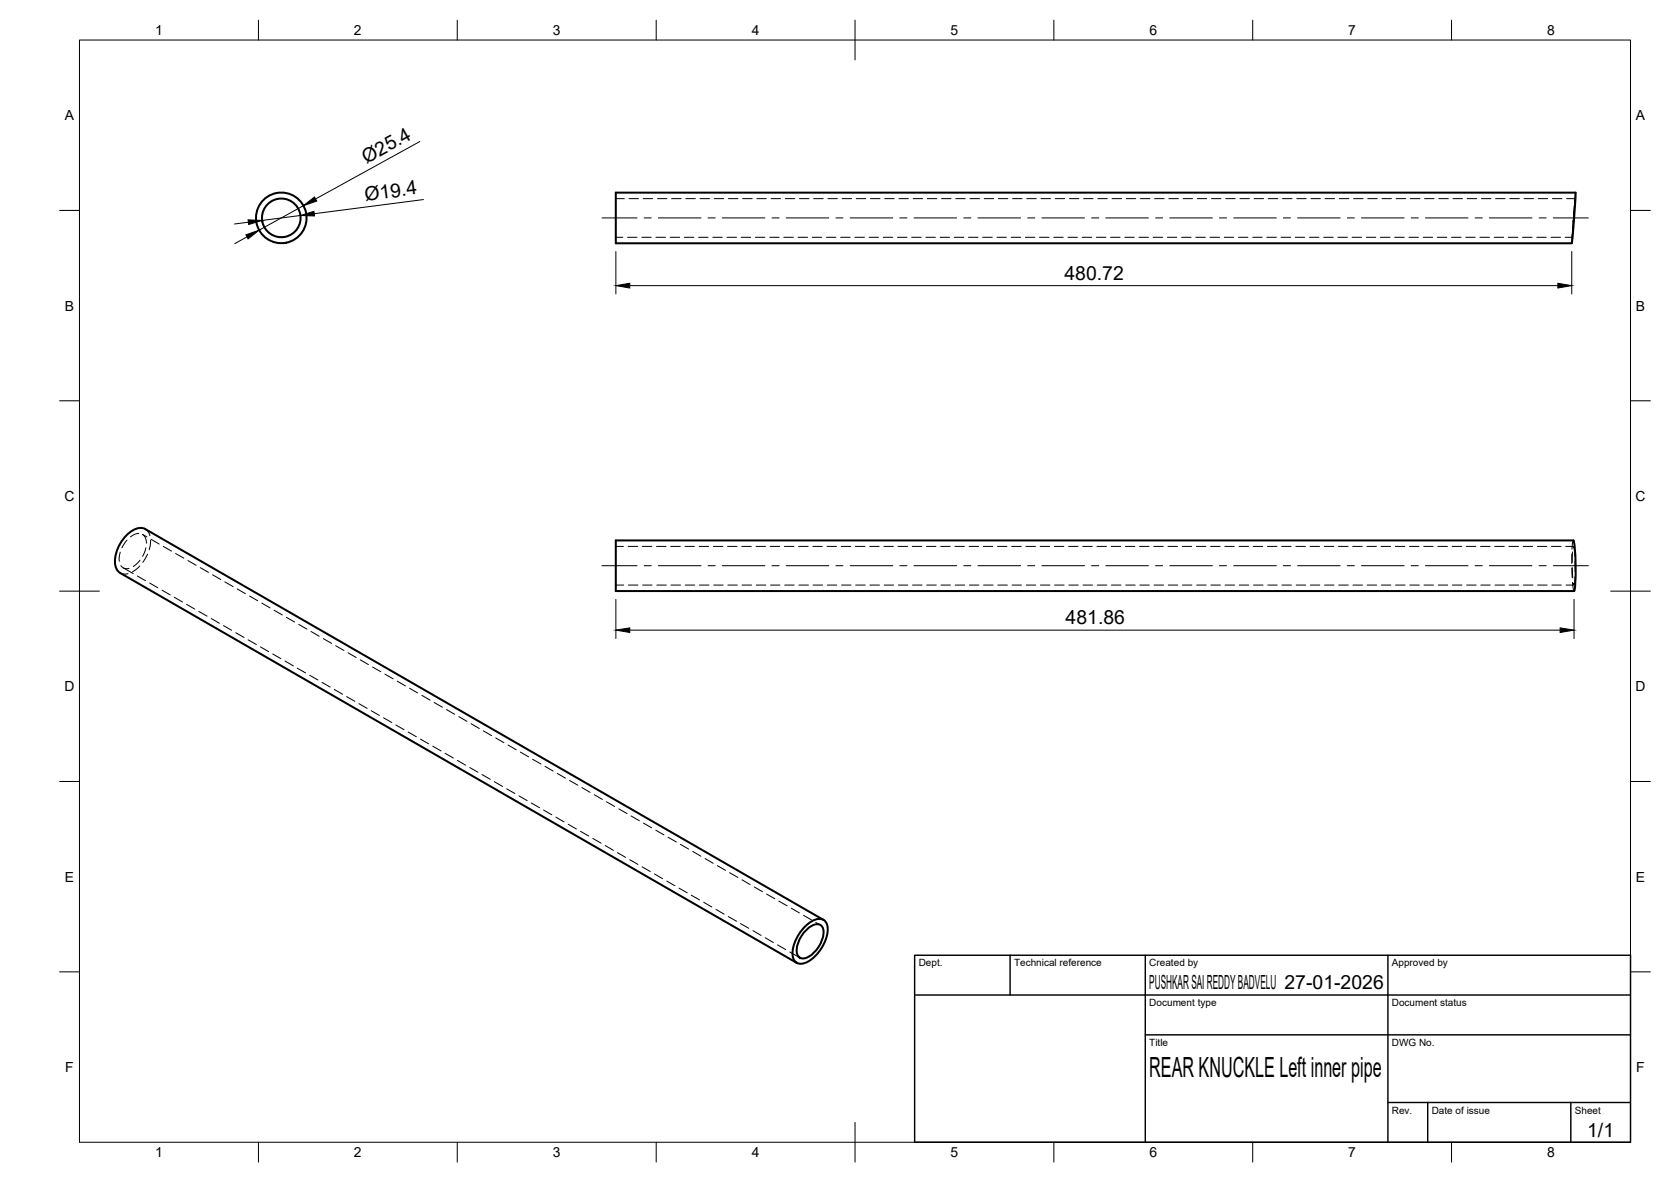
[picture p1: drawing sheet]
<svg xmlns="http://www.w3.org/2000/svg" width="420mm" height="297mm" viewBox="0 0 420 297" stroke-linecap="round" stroke-linejoin="round" font-family="sans-serif">
<!-- layer: Visible -->
<g fill="none" stroke="#000" stroke-width=".51">
<path d="M395.2 61.1l1-12.7h-241.4v12.7h240.4M154.8 135.8h240.8a42.7 42.7 0 0 1 .2 12.7h-241zM30.2 144l170.1 98M30.2 144a3.9 3.9 0 0 1-1.2-4.3 9.4 9.4 0 0 1 5.5-6.9l1.4-.1 .7 .3 170.5 98.2M202.3 233a5.1 5.1 0 0 1 4.3-2 2.76 2.76 0 0 1 1.5 3.5 10.2 10.2 0 0 1-6 7.6 2.19 2.19 0 0 1-2.8-2.6 10.3 10.3 0 0 1 3-6.5zM202.7 233.7a3.2 3.2 0 0 1 3.6-1.2 3.2 3.2 0 0 1 .4 3.7 7 7 0 0 1-4.6 4.7 1.79 1.79 0 0 1-1.8-2.4 8.3 8.3 0 0 1 2.4-4.8z"/>
<circle cx="70.7" cy="54.8" r="6.4"/>
<circle cx="70.7" cy="54.8" r="4.9"/>
</g>
<!-- layer: Hidden -->
<g fill="none" stroke="#000" stroke-width=".25">
<path d="M154.8 49.9h2.2M154.8 59.6h1.8M157.8 59.6h2.4M158.2 49.9h2.3M161.4 59.6h2.3M161.7 49.9h2.4M164.9 59.6h2.4M165.3 49.9h2.4M168.5 59.6h2.4M168.9 49.9h2.4M172.1 59.6h2.4M172.4 49.9h2.4"/>
<path d="M175.7 59.6h2.3M176 49.9h2.4M179.2 59.6h2.4M179.6 49.9h2.4M182.8 59.6h2.4M183.2 49.9h2.3M186.4 59.6h2.4M186.7 49.9h2.4M189.9 59.6h2.4M190.3 49.9h2.4M193.5 59.6h2.4M193.9 49.9h2.4"/>
<path d="M197.1 59.6h2.4M197.4 49.9h2.4M200.7 59.6h2.4M201 49.9h2.4M204.2 59.6h2.4M204.6 49.9h2.4M207.8 59.6h2.4M208.2 49.9h2.3M211.4 59.6h2.4M211.8 49.9h2.3M214.9 59.6h2.4M215.3 49.9h2.4"/>
<path d="M218.5 59.6h2.4M218.9 49.9h2.4M222.1 59.6h2.4M222.5 49.9h2.3M225.7 59.6h2.3M226 49.9h2.4M229.2 59.6h2.4M229.6 49.9h2.4M232.8 59.6h2.4M233.2 49.9h2.4M236.4 59.6h2.4M236.7 49.9h2.4"/>
<path d="M239.9 59.6h2.4M240.3 49.9h2.4M243.5 59.6h2.4M243.9 49.9h2.4M247.1 59.6h2.4M247.5 49.9h2.4M250.7 59.6h2.3M251 49.9h2.4M254.3 59.6h2.3M254.6 49.9h2.4M257.8 59.6h2.4M258.2 49.9h2.4"/>
<path d="M261.4 59.6h2.4M261.7 49.9h2.4M265 59.6h2.3M265.3 49.9h2.4M268.5 59.6h2.4M268.9 49.9h2.4M272.1 59.6h2.4M272.5 49.9h2.3M275.7 59.6h2.4M276 49.9h2.4M279.3 59.6h2.3M279.6 49.9h2.4"/>
<path d="M282.8 59.6h2.4M283.2 49.9h2.4M286.4 59.6h2.4M286.8 49.9h2.3M290 59.6h2.4M290.3 49.9h2.4M293.5 59.6h2.4M293.9 49.9h2.4M297.1 59.6h2.4M297.5 49.9h2.3M300.7 59.6h2.4M301.1 49.9h2.3"/>
<path d="M304.2 59.6h2.4M304.6 49.9h2.4M307.8 59.6h2.4M308.2 49.9h2.4M311.4 59.6h2.4M311.8 49.9h2.3M315 59.6h2.4M315.3 49.9h2.4M318.5 59.6h2.4M318.9 49.9h2.4M322.1 59.6h2.4M322.5 49.9h2.4"/>
<path d="M325.7 59.6h2.4M326.1 49.9h2.3M329.3 59.6h2.3M329.6 49.9h2.4M332.8 59.6h2.4M333.2 49.9h2.4M336.4 59.6h2.4M336.8 49.9h2.4M340 59.6h2.3M340.3 49.9h2.4M343.6 59.6h2.3M343.9 49.9h2.4"/>
<path d="M347.1 59.6h2.4M347.5 49.9h2.4M350.7 59.6h2.4M351 49.9h2.4M354.3 59.6h2.3M354.6 49.9h2.4M357.8 59.6h2.4M358.2 49.9h2.4M361.4 59.6h2.4M361.8 49.9h2.4M365 59.6h2.4M365.3 49.9h2.4"/>
<path d="M368.6 59.6h2.3M368.9 49.9h2.4M372.1 59.6h2.4M372.5 49.9h2.4M375.7 59.6h2.4M376.1 49.9h2.3M379.3 59.6h2.4M379.6 49.9h2.4M382.8 59.6h2.4M383.2 49.9h2.4M386.4 59.6h2.4M386.8 49.9h2.3"/>
<path d="M390 59.6h2.4M390.4 49.9h2.3M393.6 59.6h1.7M393.9 49.9h2.1M395.3 58.9l-.1 2.2M395.5 57.1l-.2 2.5M395.5 55.8h.1M395.6 55.4l-.2 2.3M395.7 55.7l-.2 2.6M395.8 53.2l-.3 2.6M395.8 51.8l-.2 2.4M396 51.8l-.2 2.6"/>
<path d="M396 50.6v-.7l-.1 2M396.2 48.4l-.3 2.2M30.2 138.8l-.2 2.2M31.9 135.7l-1.3 2M34.9 134.1l-1.1 .2-1 .6M35.8 134.3l1.1 .6M36 134.4l.6 .7 .2 1.4M36.6 133l.6 .5 .5 1.1M36.7 137.7l-.8 2.1M37.1 139.3l-1.2 2M37.9 135.8l-.4 2.3M38 135.5l2 1.2"/>
<path d="M41.1 137.3l2 1.2M44.2 139.1l2 1.2M154.8 137.3h2M157.9 137.3h2.4M161.5 137.3h2.4M165.1 137.3h2.4M168.7 137.3h2.3M172.2 137.3h2.4M175.8 137.3h2.4M179.4 137.3h2.4M182.9 137.3h2.4M186.5 137.3h2.4"/>
<path d="M190.1 137.3h2.4M193.7 137.3h2.3M197.2 137.3h2.4M200.8 137.3h2.4M204.4 137.3h2.4M208 137.3h2.3M211.5 137.3h2.4M215.1 137.3h2.4M218.7 137.3h2.3M222.2 137.3h2.4M225.8 137.3h2.4M229.4 137.3h2.4"/>
<path d="M233 137.3h2.3M236.5 137.3h2.4M240.1 137.3h2.4M243.7 137.3h2.4M247.2 137.3h2.4M250.8 137.3h2.4M254.4 137.3h2.4M258 137.3h2.3M261.5 137.3h2.4M265.1 137.3h2.4M268.7 137.3h2.4M272.2 137.3h2.4"/>
<path d="M275.8 137.3h2.4M279.4 137.3h2.4M283 137.3h2.3M286.5 137.3h2.4M290.1 137.3h2.4M293.7 137.3h2.4M297.3 137.3h2.3M300.8 137.3h2.4M304.4 137.3h2.4M308 137.3h2.3M311.6 137.3h2.3M315.1 137.3h2.4"/>
<path d="M318.7 137.3h2.4M322.3 137.3h2.3M325.8 137.3h2.4M329.4 137.3h2.4M333 137.3h2.4M336.5 137.3h2.4M340.1 137.3h2.4M343.7 137.3h2.4M347.3 137.3h2.4M350.8 137.3h2.4M354.4 137.3h2.4M358 137.3h2.4"/>
<path d="M361.5 137.3h2.4M365.1 137.3h2.4M368.7 137.3h2.4M372.3 137.3h2.3M375.8 137.3h2.4M379.4 137.3h2.4M383 137.3h2.4M386.6 137.3h2.3M390.1 137.3h2.4M393.7 137.3h1.9M395.2 139.2v2.4M395.4 138.7l-.1 2.6"/>
<path d="M395.5 137.4l.1-.1 .2 .5 .2 1.9M395.5 137.4h.1M395.6 135.8l-.3 2.2M30.2 144l.8 .3 1.2-.1M30.4 142.1l.9 .7h1.1M31 142.7l2.5 1.5M34.5 144.7l2.1 1.2M35.2 142.2l-1.9 1.5M35.2 140.8l-1.7 1.6M37.6 146.5l2.1 1.2M40.7 148.3l2.1 1.2M43.8 150.1l2.1 1.2"/>
<path d="M46.9 151.9l2.1 1.2M47.3 140.9l2 1.2M50 153.7l2.1 1.1M50.4 142.6l2 1.2M53.1 155.4l2.1 1.2M53.4 144.4l2.1 1.2M56.2 157.2l2.1 1.2M56.5 146.2l2.1 1.2M59.3 159l2.1 1.2M59.6 148l2.1 1.2M62.7 149.8l2.1 1.2M65.8 151.6l2.1 1.2"/>
<path d="M68.9 153.4l2.1 1.1M72 155.1l2.1 1.2M75.1 156.9l2.1 1.2M78.2 158.7l2.1 1.2M154.8 147h2M158 147h2.4M161.6 147h2.4M165.2 147h2.3M168.7 147h2.4M172.3 147h2.4M175.9 147h2.3M179.5 147h2.3"/>
<path d="M183 147h2.4M186.6 147h2.4M190.2 147h2.4M193.7 147h2.4M197.3 147h2.4M200.9 147h2.4M204.4 147h2.4M208 147h2.4M211.6 147h2.4M215.2 147h2.4M218.7 147h2.4M222.3 147h2.4"/>
<path d="M225.9 147h2.4M229.4 147h2.4M233 147h2.4M236.6 147h2.4M240.2 147h2.3M243.7 147h2.4M247.3 147h2.4M250.9 147h2.4M254.5 147h2.3M258 147h2.4M261.6 147h2.4M265.2 147h2.4"/>
<path d="M268.8 147h2.3M272.3 147h2.4M275.9 147h2.4M279.5 147h2.4M283 147h2.4M286.6 147h2.4M290.2 147h2.4M293.8 147h2.3M297.3 147h2.4M300.9 147h2.4M304.5 147h2.4M308 147h2.4"/>
<path d="M311.6 147h2.4M315.2 147h2.4M318.8 147h2.3M322.3 147h2.4M325.9 147h2.4M329.5 147h2.4M333.1 147h2.3M336.6 147h2.4M340.2 147h2.4M343.8 147h2.3M347.3 147h2.4M350.9 147h2.4"/>
<path d="M354.5 147h2.4M358.1 147h2.3M361.6 147h2.4M365.2 147h2.4M368.8 147h2.4M372.3 147h2.4M375.9 147h2.4M379.5 147h2.4M383.1 147h2.3M386.6 147h2.4M390.2 147h2.4M393.8 147h2"/>
<path d="M395.2 142.8l.1 2.3M395.3 142.6l.2 2.6M395.4 146.4l.4 2.1M396 141.1v2.6M396 145l-.2 2-.2-.5M62.4 160.8l2.1 1.2M65.5 162.6l2 1.2M68.6 164.3l2 1.2M71.7 166.1l2 1.2M74.8 167.9l2 1.2M77.9 169.7l2 1.2M81 171.5l2 1.2"/>
<path d="M81.3 160.5l2.1 1.2M84.1 173.3l2 1.2M84.4 162.3l2.1 1.2M87.1 175.1l2.1 1.1M87.5 164l2.1 1.2M90.3 176.8l2 1.2M90.6 165.8l2 1.2M93.3 178.6l2.1 1.2M93.7 167.6l2.1 1.2M96.8 169.4l2 1.2M99.9 171.2l2 1.2M103 173l2 1.1"/>
<path d="M106.1 174.7l2 1.2M109.2 176.5l2 1.2M112.3 178.3l2 1.2M96.4 180.4l2.1 1.2M99.5 182.2l2.1 1.2M102.6 184l2.1 1.2M105.7 185.7l2.1 1.2M108.8 187.5l2.1 1.2M111.9 189.3l2.1 1.2M115 191.1l2.1 1.2M115.4 180.1l2 1.2M118.1 192.9l2.1 1.2"/>
<path d="M118.4 181.9l2.1 1.2M121.2 194.7l2.1 1.1M121.5 183.7l2.1 1.2M124.3 196.4l2.1 1.2M124.7 185.4l2 1.2M127.4 198.2l2.1 1.2M127.7 187.2l2.1 1.2M130.8 189l2.1 1.2M133.9 190.8l2.1 1.2M137 192.6l2.1 1.2M140.1 194.4l2.1 1.1M143.2 196.1l2.1 1.2"/>
<path d="M146.3 197.9l2.1 1.2M149.4 199.7l2.1 1.2M130.5 200l2 1.2M133.6 201.8l2.1 1.2M136.7 203.6l2 1.2M139.8 205.4l2 1.2M142.9 207.1l2 1.2M146 208.9l2 1.2M149.1 210.7l2 1.2M152.2 212.5l2 1.2M152.5 201.5l2.1 1.2M155.3 214.3l2 1.2"/>
<path d="M155.6 203.3l2.1 1.2M158.3 216.1l2.1 1.1M158.7 205l2.1 1.3M161.4 217.8l2.1 1.2M161.8 206.8l2.1 1.2M164.5 219.6l2.1 1.2M164.9 208.6l2 1.2M168 210.4l2.1 1.2M171.1 212.2l2 1.2M174.2 214l2 1.2M177.3 215.8l2 1.1M180.4 217.5l2 1.2"/>
<path d="M183.5 219.3l2 1.2M167.6 221.4l2.1 1.2M170.7 223.2l2.1 1.2M173.8 225l2.1 1.2M176.9 226.7l2.1 1.2M180 228.5l2.1 1.2M183.1 230.3l2.1 1.2M186.2 232.1l2.1 1.2M186.6 221.1l2 1.2M189.3 233.9l2.1 1.2M189.7 222.9l2 1.2M192.4 235.7l2.1 1.2"/>
<path d="M192.7 224.7l2.1 1.2M195.5 237.5l2.1 1.1M195.8 226.4l2.1 1.2M198.6 239.2l2.5 1.5M198.9 228.2l2.1 1.2M202 230l2.1 1.2M205.1 231.8l1.2 .7"/>
</g>
<!-- layer: BORDER -->
<g fill="none" stroke="#000" stroke-width=".25">
<path d="M20 10.1h390v276.9h-390zM65 5.1v5M115 5.1v5M165 5.1v5M215 5.1v10M265 5.1v5M315 5.1v5M365 5.1v5M15 52.9h5M410 52.9h5M15 100.7h5M410 100.7h5"/>
<path d="M15 148.6h10M405 148.6h10M15 196.4h5M410 196.4h5M15 244.2h5M410 244.2h5M65 287v5M115 287v5M165 287v5M215 282.1v9.9M265 287v5M315 287v5"/>
<path d="M365 287v5"/>
</g>
<!-- layer: TITLEBLOCK -->
<path d="M230 240.1h180v46.9h-180zM230 250h180M254 240.1v9.9M288 240.1v46.9M349 240.1v46.9M288 260.1h122M349 277.1h61M359 277.1v9.9M395 277.1v9.9" fill="none" stroke="#000" stroke-width=".36"/>
<!-- layer: Smart Centers -->
<g fill="none" stroke="#000" stroke-width=".25">
<path d="M151.4 54.8h8.8M162 54.8h1.7M165.5 54.8h10.8M178 54.8h1.8M181.6 54.8h10.7M194.1 54.8h1.8M197.7 54.8h10.7M210.2 54.8h1.8M213.8 54.8h10.7M226.3 54.8h1.7M229.8 54.8h10.7M242.3 54.8h1.8"/>
<path d="M245.9 54.8h10.7M258.4 54.8h1.8M262 54.8h10.7M274.5 54.8h1.8M278 54.8h10.8M290.6 54.8h1.7M294.1 54.8h10.7M306.6 54.8h1.8M310.2 54.8h10.7M322.7 54.8h1.8M326.3 54.8h10.7M338.8 54.8h1.8"/>
<path d="M342.3 54.8h10.8M354.8 54.8h1.8M358.4 54.8h10.7M370.9 54.8h1.8M374.5 54.8h10.7M387 54.8h1.8M390.6 54.8h8.8M151.4 142.2h8.8M162 142.2h1.7M165.5 142.2h10.8M178 142.2h1.8M181.6 142.2h10.7"/>
<path d="M194.1 142.2h1.8M197.7 142.2h10.7M210.2 142.2h1.8M213.8 142.2h10.7M226.3 142.2h1.7M229.8 142.2h10.7M242.3 142.2h1.8M245.9 142.2h10.7M258.4 142.2h1.8M262 142.2h10.7M274.5 142.2h1.8M278 142.2h10.8"/>
<path d="M290.6 142.2h1.7M294.1 142.2h10.7M306.6 142.2h1.8M310.2 142.2h10.7M322.7 142.2h1.8M326.3 142.2h10.7M338.8 142.2h1.8M342.3 142.2h10.8M354.8 142.2h1.8M358.4 142.2h10.7M370.9 142.2h1.8M374.5 142.2h10.7"/>
<path d="M387 142.2h1.8M390.6 142.2h8.8"/>
</g>
<!-- layer: FD_Dimensions -->
<path d="M105.6 35.6l-26.2 14.4M62.1 59.5l-3.1 1.7M62.4 55.8l-3.4 .5M75.5 54.2l-9.6 1.2M76.3 51.7l-11.1 6.1M106.5 50.2l-27.5 3.5M154.9 63.2v10.7M158.3 71.8h233.4M395.2 63.2v10.7M154.9 150.6v9.9M158.3 158.4h234M395.8 150.6v9.9" fill="none" stroke="#000" stroke-width=".25"/>
<path d="M61.8 59l3.4-1.2-2.8 2.2zM62.4 55.3l3.5 .1-3.4 1zM75.5 54.2l3.4-1.1 .2 1.2zM76.3 51.7l2.8-2.2 .5 1zM154.9 71.8l3.4-.6v1.2zM391.7 71.2l3.5 .6-3.5 .6zM154.9 158.4l3.4-.6v1.1zM392.3 157.8l3.5 .6-3.5 .5z" fill="#000" stroke="#000" stroke-width=".25"/>
<text font-size="7" x="289" y="270.6">REAR KNUCKLE Left inner pipe</text>
<g font-size="4.9">
<text x="92.1" y="41.2" transform="rotate(-29 92.1 41.2)">Ø25.4</text>
<text x="91.9" y="50.5" transform="rotate(-7 91.9 50.5)">Ø19.4</text>
<text x="267.7" y="70.3">480.72</text>
<text x="267.9" y="156.9">481.86</text>
<text x="289" y="248.5">PUSHKAR SAI REDDY BADVELU 27-01-2026</text>
<text x="399.1" y="285.7">1/1</text>
</g>
<g font-size="3.5">
<text x="39" y="8.8">1</text>
<text x="89" y="8.8">2</text>
<text x="139" y="8.8">3</text>
<text x="189" y="8.8">4</text>
<text x="239" y="8.8">5</text>
<text x="289" y="8.8">6</text>
<text x="339" y="8.8">7</text>
<text x="389" y="8.8">8</text>
<text x="16.3" y="30.2">A</text>
<text x="411.3" y="30.2">A</text>
<text x="16.3" y="78">B</text>
<text x="411.3" y="78">B</text>
<text x="16.2" y="125.9">C</text>
<text x="411.2" y="125.9">C</text>
<text x="16.2" y="173.7">D</text>
<text x="411.2" y="173.7">D</text>
<text x="16.3" y="221.6">E</text>
<text x="411.3" y="221.6">E</text>
<text x="16.4" y="269.4">F</text>
<text x="411.4" y="269.4">F</text>
<text x="39" y="290.8">1</text>
<text x="89" y="290.8">2</text>
<text x="139" y="290.8">3</text>
<text x="189" y="290.8">4</text>
<text x="239" y="290.8">5</text>
<text x="289" y="290.8">6</text>
<text x="339" y="290.8">7</text>
<text x="389" y="290.8">8</text>
</g>
<g font-size="2.5">
<text x="231" y="242.9">Dept.</text>
<text x="255" y="242.9">Technical reference</text>
<text x="289" y="242.9">Created by</text>
<text x="350" y="242.9">Approved by</text>
<text x="289" y="252.8">Document type</text>
<text x="350" y="252.8">Document status</text>
<text x="289" y="262.9">Title</text>
<text x="350" y="262.9">DWG No.</text>
<text x="350" y="279.9">Rev.</text>
<text x="360" y="279.9">Date of issue</text>
<text x="396" y="279.9">Sheet</text>
</g>
</svg>
